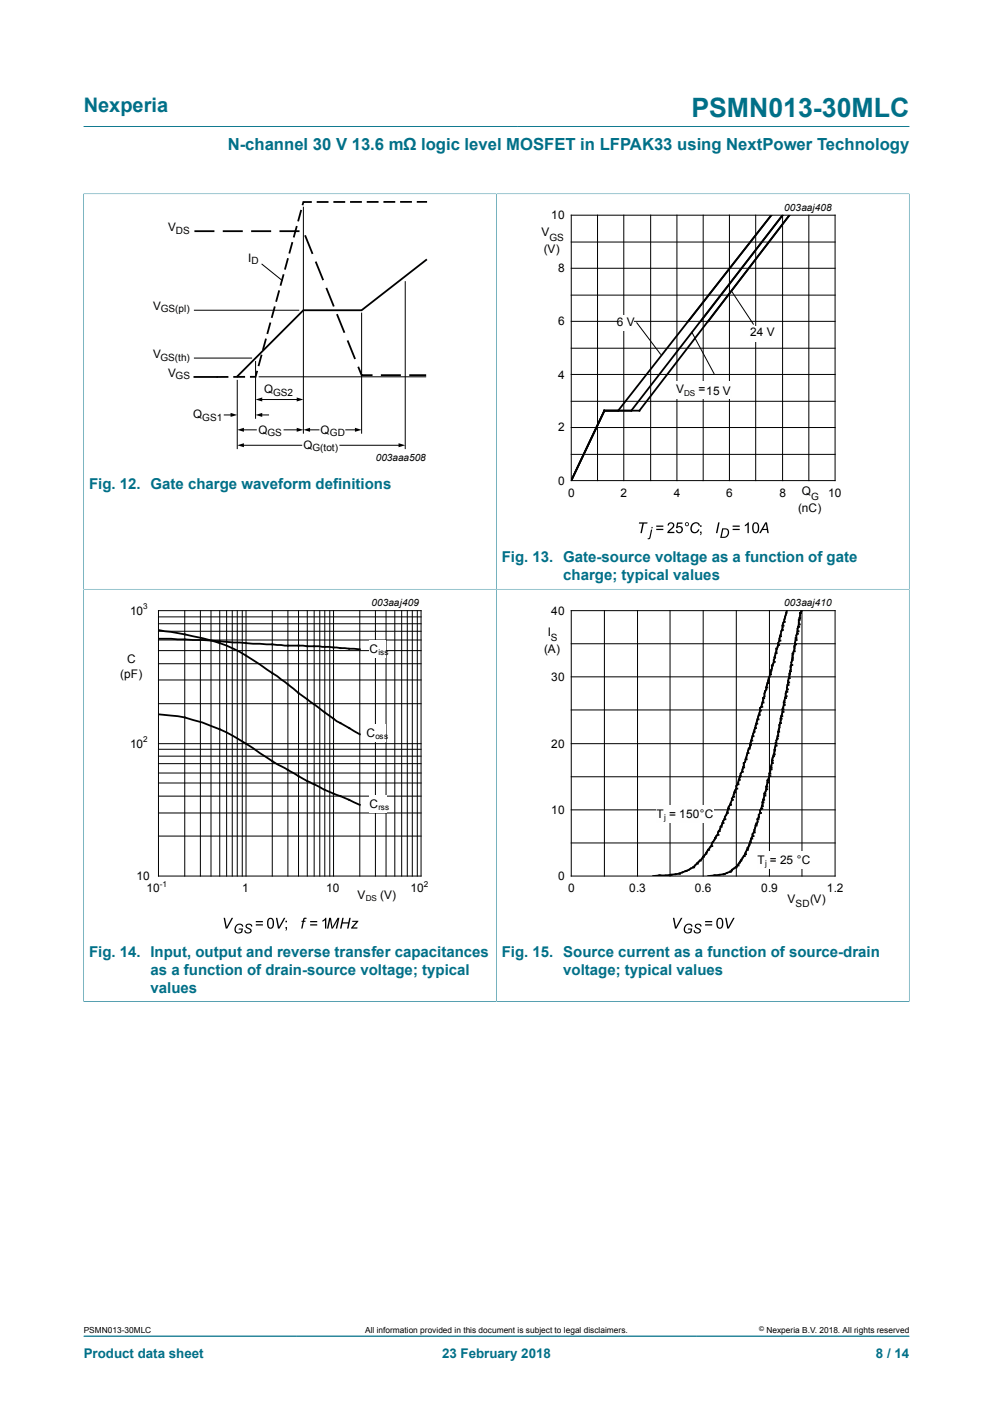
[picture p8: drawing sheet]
<svg xmlns="http://www.w3.org/2000/svg" width="210mm" height="297mm" viewBox="0 0 210 297" stroke-linecap="round" stroke-linejoin="round" font-family="sans-serif">
<path d="M17.7 26.8h174.6M17.6 41h174.8M105 41v83.7M192.3 40.9v83.8h-174.6v-83.8" fill="none" stroke="#007088" stroke-width=".21"/>
<g fill="none" stroke="#000" stroke-width=".38">
<path d="M41.1 48.9h4.2M47.1 48.9h4.2M53.1 48.9h4.2M59.1 48.9h4.2M59.9 58.2l-.5 2.1M60.9 54.8l-.6 2M61.8 51.4l-.6 2M62.7 48l-.5 2M63.7 44.6l-.6 2M64.5 49.8l1.6 3.9M65.8 42.7h-1.6l-.2 .5M66.8 55.3l1.5 4"/>
<path d="M69.3 42.7h-2.1M70.7 42.7h2.1M76.3 42.7h-2.1M79.9 42.7h-2.1M83.4 42.7h-2.1M86.9 42.7h-2.1M90.1 55l-13.6 10.6h-12.3l-14 14M90.1 42.7h-1.8M163.1 45.5l-32.4 41.4M165.5 45.5l-32 41.4M41.1 79.7h4.8M48.1 79.7h-2.1"/>
<path d="M51.6 79.7h-2.1M54.3 78.6l-.3 1.1h-.9M55.3 75.2l-.6 2.1M56.2 71.8l-.6 2.1M57.1 68.4l-.5 2.1M58.1 65l-.6 2.1M59 61.6l-.6 2.1M69 60.9l1.6 3.9M71.3 66.5l1.5 3.9M73.5 72l1.6 3.9M75.8 77.6l.7 1.8h2.3M80.5 79.4h4.3"/>
<path d="M86.5 79.4h3.6M149.8 68l17.2-22.5-31.8 41.4h-7.4l-7 14.8"/>
</g>
<g fill="none" stroke="#000" stroke-width=".21">
<path d="M55.4 55.9l4.2 3.4M64.2 43.8v47.8M85.7 59.6v35.3M120.8 51.2h55.8M120.8 45.5h55.8v56.2h-55.8zM120.8 56.7h55.8M126.4 45.5v56.2M131.9 45.5v56.2M137.6 45.5v56.2M143.2 45.5v56.2M148.7 45.5v56.2M154.3 45.5v56.2"/>
<path d="M159.8 45.5v56.2M165.5 45.5v56.2M171.1 45.5v56.2M41.1 75.7h12.1M41.1 65.6h22.1M54 76.5v12M54.7 79.7h35.4M76.5 66.2v25.4M120.8 73.7h55.8M120.8 62.4h55.8M120.8 79.2h55.8M120.8 68h55.8"/>
<path d="M134.6 68.2l5.1 6.8M146.3 70.2l4.7 8.9M154.8 61.7l4.5 6.9M47.4 87.8h1.6M50.2 80.5v14.4M51.3 94.2h12.5M51.3 90.9h2.9M55.2 87.8h1.6M55.2 84.5h7.8M60.1 90.9h2.9M65.3 90.9h2.2M71.9 94.2h12.7"/>
<path d="M73.1 90.9h2.2M120.8 96.1h55.8M120.8 84.9h55.8M120.8 90.4h55.8"/>
</g>
<path d="M48.8 87.3l1.4 .5-1.4 .4zM50.2 94.2l1.4-.4v.8zM50.2 90.9l1.4-.4v.8zM54 87.8l1.5-.5v.9zM54 84.5l1.5-.4v.8zM62.7 84.1l1.5 .4-1.5 .4zM62.7 90.5l1.5 .4-1.5 .4zM64.2 90.9l1.4-.4v.8zM75.1 90.5l1.4 .4-1.4 .4zM84.3 93.8l1.4 .4-1.4 .4z" fill="#000"/>
<g fill="#fefefe">
<path d="M142.9 80.6h11.9v3.7h-11.9z" fill-rule="evenodd"/>
<path d="M158.5 69.1h4.8v3.2h-4.8z" fill-rule="evenodd"/>
<path d="M130.6 66.8h3.4v3.1h-3.4z" fill-rule="evenodd"/>
<path d="M149.3 80.6h4.8v3.2h-4.8z" fill-rule="evenodd"/>
</g>
<path d="M107.7 42.6h81.9v66.3h-81.9z" fill="none" stroke="#fff" stroke-width=".21"/>
<g fill="#000">
<path d="M135.2 110.5h1.7v.3h-.7l-.5 2h-.3l.5-2h-.8zM146.4 110.8a.93 .93 0 0 1 .9-.3 .93 .93 0 0 1 .7 .7h-.3a.69 .69 0 0 0-.7-.5 .69 .69 0 0 0-.6 .6 .73 .73 0 0 0 0 1 .73 .73 0 0 0 .9 .1l.3-.4h.3a1.01 1.01 0 0 1-1.3 .8 1.01 1.01 0 0 1-.5-1.5zM151.9 110.5h.3l-.5 2.3h-.3z"/>
<path d="M137.8 111.5h.2v.3h-.3zM137.7 112h.2l-.4 1.8-.1 .2h-.5l.1-.2 .3-.1z"/>
<path d="M138.8 111.2h1.5v.2h-1.5zM138.8 111.9h1.5v.2h-1.5z"/>
<path d="M141.4 110.7a.74 .74 0 0 1 1.1 .1 .74 .74 0 0 1-.4 1.1l-.6 .6h1.1v.3h-1.5l.3-.6a1.54 1.54 0 0 0 .9-1.2l-.4-.3-.3 .1-.1 .4-.3-.1zM143.2 110.5h1.1v.3h-.9l-.1 .6a.75 .75 0 0 1 1.1 .4 .75 .75 0 0 1-.5 1 .75 .75 0 0 1-1-.6h.3a.5 .5 0 0 0 .7 .2 .5 .5 0 0 0 .2-.7 .5 .5 0 0 0-.7-.1l-.4 .1z"/>
<path d="M144.8 110.9a.45 .45 0 0 1 .9 0 .45 .45 0 0 1-.9 0zM145 110.9a.26 .26 0 0 0 .5 0 .26 .26 0 0 0-.5 0z"/>
<path d="M148 111.1h.4v.3h-.4zM148 112.5h.4v.4l-.3 .3 .1-.4h-.2z"/>
<path d="M152.7 111.8h.6a1.01 1.01 0 0 1 .9 .9 1.01 1.01 0 0 1-.8 1.1h-1.1zM153 112l-.4 1.6a.93 .93 0 0 0 1.1-.4 .93 .93 0 0 0-.1-1.2z"/>
<path d="M154.9 111.2h1.5v.2h-1.5zM154.9 111.9h1.5v.2h-1.5z"/>
<path d="M157.5 111.1l.9-.6v2.3h-.3v-1.8l-.6 .3zM159.4 110.6a.82 .82 0 0 1 .9 .1 .82 .82 0 0 1 .3 1 .81 .81 0 0 1-.8 1.1 .81 .81 0 0 1-.7-1.1l.1-.7zM159.5 110.9a1.27 1.27 0 0 0 .3 1.7 1.21 1.21 0 0 0 .2-1.8z"/>
<path d="M161.8 110.5h.4l.4 2.3h-.3l-.1-.7h-.9l-.4 .7h-.3zM162 110.8l-.6 1.1h.7z"/>
</g>
<path d="M17.6 211.9h87.4v-87.2h-87.3v87.2" fill="none" stroke="#007088" stroke-width=".21"/>
<g fill="none" stroke="#000" stroke-width=".21">
<path d="M33.5 137.6h55.5M33.5 135.4h55.5M33.5 133.5h55.5M33.5 131.9h55.5M33.5 130.5h55.5M33.5 129.2h55.5v56.1h-55.5zM39.1 129.2v56.1M42.4 129.2v56.1M44.6 129.2v56.1M46.5 129.2v56.1M47.9 129.2v56.1M49.1 129.2v56.1"/>
<path d="M50.2 129.2v56.1M51.2 129.2v56.1M52 129.2v56.1M57.6 129.2v56.1M60.9 129.2v56.1M63.1 129.2v56.1M65 129.2v56.1M66.4 129.2v56.1M67.6 129.2v56.1M68.7 129.2v56.1M69.7 129.2v56.1M70.5 129.2v56.1"/>
<path d="M76.1 129.2v56.1M79.4 129.2v56.1M81.6 129.2v56.1M83.5 129.2v56.1M84.9 129.2v56.1M86.1 129.2v56.1M87.2 129.2v56.1M88.3 129.2v56.1M33.5 160h55.5M33.5 158.5h55.5M33.5 148.9h55.5M33.5 143.8h55.5"/>
<path d="M33.5 140.4h55.5M33.5 157.3h55.5M33.5 176.9h55.5M33.5 172h55.5M33.5 168.4h55.5M33.5 165.6h55.5M33.5 163.5h55.5M33.5 161.5h55.5"/>
</g>
<path d="M33.5 135.1l9.3 .3 10.7 .8 8.6 .4a101.8 101.8 0 0 1 11.7 .6l2.3 .2M33.5 133.3a76 76 0 0 1 14.4 3.3 66.3 66.3 0 0 1 11.5 7.1l8.1 6.1a48.3 48.3 0 0 0 7.4 4.9l1.2 .6M33.5 151.1l1.3 .1a20.2 20.2 0 0 1 6 1.1 39.3 39.3 0 0 1 14.1 7l1.5 .9a107.6 107.6 0 0 0 14.1 7.7l5.6 2.4" fill="none" stroke="#000" stroke-width=".38"/>
<g fill="#fefefe">
<path d="M78.1 135.5h3.6v3.7h-3.6z" fill-rule="evenodd"/>
<path d="M78.1 168.2h3.7v3.8h-3.7z" fill-rule="evenodd"/>
<path d="M77.5 153.2h4.1v3.7h-4.1z" fill-rule="evenodd"/>
</g>
<path d="M20.4 126.3h81.9v66.3h-81.9z" fill="none" stroke="#fff" stroke-width=".21"/>
<g fill="#000">
<path d="M47.3 194.2h.3l.3 1.9 1.1-1.9h.3l-1.2 2.2h-.4zM50 195.6a.87 .87 0 0 1 1.5 .4h-.3a.77 .77 0 0 0-1-.2 .77 .77 0 0 0-.3 1 .66 .66 0 0 0 1.1 .3l.1-.5h-.6v-.2h.9l-.2 .8a1.02 1.02 0 0 1-1.5-.1 1.02 1.02 0 0 1 .3-1.5zM52.1 195.5a.75 .75 0 0 1 1.3 .5l-.3-.1a.45 .45 0 0 0-.5-.3 .45 .45 0 0 0-.4 .4l.2 .2a.75 .75 0 0 1 .7 1 .82 .82 0 0 1-.8 .3 .82 .82 0 0 1-.6-.7h.2a.48 .48 0 0 0 .5 .4 .48 .48 0 0 0 .5-.5 1.05 1.05 0 0 1-1-.9zM58.3 194.2h.3l.4 1.9 1-1.9h.4l-1.3 2.2h-.3zM64.2 194.2h.6v.2l-.4 .1-.1 .3h.3v.2h-.3l-.3 1.4h-.3l.3-1.4h-.3l.1-.2h.2zM68.2 194.7l.8-.6v2.3h-.3v-1.8l-.5 .4zM69.6 194.2h.4l.3 2 1.1-2h.4l-.5 2.2h-.3l.5-1.9-1.1 1.9h-.3l-.3-1.9-.4 1.9h-.3zM72.4 194.2h.3l-.2 .9h1.2l.2-.9h.3l-.5 2.2h-.3l.2-1h-1.2l-.2 1h-.3zM74.5 194.8h1.3l-1.2 1.4h1v.2h-1.4l1.2-1.4h-.9z"/>
<path d="M54.1 194.8h1.5v.3h-1.5zM54.1 195.5h1.5v.3h-1.5z"/>
<path d="M56.8 194.3a.82 .82 0 0 1 .9 .1 .82 .82 0 0 1 .3 .9 .81 .81 0 0 1-.8 1.2 .81 .81 0 0 1-.7-1.2l.1-.6zM56.9 194.5a1.27 1.27 0 0 0 .3 1.7 1.21 1.21 0 0 0 .2-1.8z"/>
<path d="M60.4 194.8h.3v.3h-.3zM60.4 196.1h.3v.5l-.3 .3 .1-.5h-.1z"/>
<path d="M65.6 194.8h1.5v.3h-1.5zM65.6 195.5h1.5v.3h-1.5z"/>
</g>
<path d="M192.4 211.9h-87.4v-87.2h87.3v87.2" fill="none" stroke="#007088" stroke-width=".21"/>
<g fill="none" stroke="#000" stroke-width=".21">
<path d="M120.8 136.2h55.8M120.8 129.2h55.8v56.1h-55.8zM127.8 129.2v56.1M134.8 129.2v56.1M141.7 129.2v56.1M148.7 129.2v56.1M155.7 129.2v56.1M162.7 129.2v56.1M169.6 129.2v56.1M120.8 150.2h55.8M120.8 157.3h55.8M120.8 143.2h55.8"/>
<path d="M120.8 178.3h55.8M120.8 164.3h55.8M120.8 171.3h55.8"/>
</g>
<path d="M166.4 129.2l-.8 2.6-.8 3.7-.5 1.7h-.1v.6l-.4 1.3h.1l-.4 1.3-.3 .4v.5l-1 3.6-.1 .9-.3 .5v-.1l-.1 1.1-.3 .4-.4 1.8-.3 .3-.1 1-1.2 4h.1l-.2 .4-.7 2.8-.2 .4-.8 2.7-.3 .4M167.6 139.1l-.4 2M168 136.7v.5l-.4 1.1h.1l-.1 .9M169.5 129.1l-.3 .6-.1 1.1h.1l-.1 .4h-.2v.9l-.9 4.7M167.2 140.9l-.1 1.6h-.1l-.8 4.8-.4 1.3-.3 2-.9 4.2v.9h-.2l-.1 .6h.1l-.2 .4v.5h-.2l-.2 1.4h.1l-.4 1.4h.1l-.4 .9-.5 3.3-.4 .9-.2 1.9-.4 .9-.4 2.2-.6 1.3v.6l-.2 .4v.5M157.3 161.4v.5l-.8 2.3h.1l-.9 2.1v.5l-1.6 3.9-.5 1.7-1.9 4.2-1 1.6a2.51 2.51 0 0 1-.9 1.6l-.4 .8v-.2l-1.4 1.6a8.3 8.3 0 0 1-4.3 2.8h.1l-3 .4-2.7 .1M160.5 172.8l-2 5.9-.4 .7h.1l-1.7 3v-.1l-.5 .8-.8 .6a3.8 3.8 0 0 1-3.1 1.4l-2.3 .2" fill="none" stroke="#000" stroke-width=".38"/>
<g fill="#fefefe">
<path d="M160.1 180.1h10.7v3.7h-10.7z" fill-rule="evenodd"/>
<path d="M138.8 170.4h12.1v3.7h-12.1z" fill-rule="evenodd"/>
</g>
<path d="M107.7 126.3h81.9v66.3h-81.9z" fill="none" stroke="#fff" stroke-width=".21"/>
<g fill="#000">
<path d="M142.3 194.2h.3l.4 1.9 1-1.9h.3l-1.2 2.2h-.4zM145 195.6a.87 .87 0 0 1 1.5 .4h-.3a.77 .77 0 0 0-1-.2 .77 .77 0 0 0-.3 1 .66 .66 0 0 0 1.1 .3l.1-.5h-.6v-.2h.9l-.2 .8a1.02 1.02 0 0 1-1.5-.1 1.02 1.02 0 0 1 .3-1.5zM147.1 195.5a.75 .75 0 0 1 1.3 .5l-.3-.1a.45 .45 0 0 0-.5-.3 .45 .45 0 0 0-.4 .4l.2 .2a.75 .75 0 0 1 .7 1 .82 .82 0 0 1-.8 .3 .82 .82 0 0 1-.6-.7h.2a.48 .48 0 0 0 .5 .4 .48 .48 0 0 0 .5-.5 1.05 1.05 0 0 1-.9-.9zM153.4 194.2h.3l.3 1.9 1.1-1.9h.3l-1.3 2.2h-.3z"/>
<path d="M149.1 194.8h1.5v.3h-1.5zM149.1 195.5h1.5v.3h-1.5z"/>
<path d="M151.8 194.3a.82 .82 0 0 1 1 .1 .82 .82 0 0 1 .2 .9 .81 .81 0 0 1-.8 1.2 .81 .81 0 0 1-.7-1.2l.1-.6zM151.9 194.5a1.27 1.27 0 0 0 .3 1.7 1.21 1.21 0 0 0 .2-1.8z"/>
</g>
<path d="M17.7 282.6h174.6" fill="none" stroke="#007088" stroke-width=".21"/>
<text font-size="5.6" fill="#007088" x="146.2" y="24.8">PSMN013-30MLC</text>
<text font-size="4.2" fill="#007088" x="17.7" y="23.6">Nexperia</text>
<text font-size="3.5" fill="#007088" x="48.1" y="31.7">N-channel 30 V 13.6 mΩ logic level MOSFET in LFPAK33 using NextPower Technology</text>
<g font-size="3.2" fill="#007088">
<text x="18.8" y="103.5">Fig. 12. Gate charge waveform definitions</text>
<text x="106.1" y="119">Fig. 13. Gate-source voltage as a function of gate</text>
<text x="119.1" y="122.8">charge; typical values</text>
<text x="18.8" y="202.4">Fig. 14. Input, output and reverse transfer capacitances</text>
<text x="106.1" y="202.4">Fig. 15. Source current as a function of source-drain</text>
<text x="31.8" y="206.2">as a function of drain-source voltage; typical</text>
<text x="31.8" y="210">values</text>
<text x="119.1" y="206.2">voltage; typical values</text>
</g>
<g font-size="2.8" fill="#007088">
<text x="17.7" y="287.2">Product data sheet</text>
<text x="93.5" y="287.2">23 February 2018</text>
<text x="185.2" y="287.2">8 / 14</text>
</g>
<g font-size="2.5">
<text x="116.6" y="46.4">10</text>
<text x="35.5" y="48.9">V</text>
<text x="114.5" y="50">V</text>
<text x="115" y="53.4">(V)</text>
<text x="52.5" y="55.5">I</text>
<text x="118" y="57.6">8</text>
<text x="32.4" y="65.6">V</text>
<text x="118" y="68.9">6</text>
<text x="130.5" y="69">6</text>
<text x="132.6" y="69">V</text>
<text x="158.6" y="71.1">2</text>
<text x="160.1" y="71.1">4 V</text>
<text x="32.4" y="75.8">V</text>
<text x="35.5" y="79.8">V</text>
<text x="55.9" y="83.2">Q</text>
<text x="118" y="80.1">4</text>
<text x="143" y="83.2">V</text>
<text x="147.8" y="83.2">=</text>
<text x="149.3" y="83.5">15 V</text>
<text x="40.9" y="88.5">Q</text>
<text x="54.6" y="91.7">Q</text>
<text x="64.2" y="95">Q</text>
<text x="67.8" y="91.7">Q</text>
<text x="118" y="91.3">2</text>
<text x="118" y="102.5">0</text>
<text x="120.1" y="105">0</text>
<text x="131.2" y="105">2</text>
<text x="142.5" y="105">4</text>
<text x="153.6" y="105">6</text>
<text x="164.8" y="105">8</text>
<text x="169.6" y="104.8">Q</text>
<text x="175.1" y="105">10</text>
<text x="168.8" y="108.2">(nC)</text>
<text x="27.5" y="130">10</text>
<text x="116.6" y="130">40</text>
<text x="115.9" y="134.6">I</text>
<text x="25.4" y="143.5">(pF)</text>
<text x="26.9" y="140.3">C</text>
<text x="78.2" y="138.1">C</text>
<text x="115.1" y="138">(A)</text>
<text x="116.6" y="144.1">30</text>
<text x="77.5" y="155.8">C</text>
<text x="27.5" y="158.2">10</text>
<text x="116.6" y="158.2">20</text>
<text x="78.2" y="170.9">C</text>
<text x="116.6" y="172.2">10</text>
<text x="138.9" y="173">T = 150°</text>
<text x="149.1" y="173">C</text>
<text x="160.2" y="182.7">T</text>
<text x="162.8" y="182.7">= 25 °C</text>
<text x="28.9" y="186.2">10</text>
<text x="31" y="188.7">10</text>
<text x="51.2" y="188.7">1</text>
<text x="69" y="188.7">10</text>
<text x="75.6" y="190.2">V</text>
<text x="80.4" y="190.2">(V)</text>
<text x="86.8" y="188.7">10</text>
<text x="118" y="186.2">0</text>
<text x="120.1" y="188.7">0</text>
<text x="133.1" y="188.7">0.3</text>
<text x="146.9" y="188.7">0.6</text>
<text x="161" y="188.7">0.9</text>
<text x="166.5" y="190.9">V</text>
<text x="171.3" y="190.9">(V)</text>
<text x="174.9" y="188.7">1.2</text>
</g>
<g font-size="2.1">
<text x="165.8" y="44.6">003aaj408</text>
<text x="37.2" y="49.4">DS</text>
<text x="116.2" y="51">GS</text>
<text x="53.2" y="55.9">D</text>
<text x="34" y="66.1">GS(pl)</text>
<text x="33.9" y="76.3">GS(th)</text>
<text x="37.1" y="80.2">GS</text>
<text x="57.8" y="83.7">GS2</text>
<text x="42.8" y="89">GS1</text>
<text x="56.6" y="92.2">GS</text>
<text x="66.1" y="95.5">G(tot)</text>
<text x="69.8" y="92.2">GD</text>
<text x="79.5" y="97.4">003aaa508</text>
<text x="171.6" y="105.8">G</text>
<text x="78.6" y="128.3">003aaj409</text>
<text x="165.8" y="128.3">003aaj410</text>
<text x="116.5" y="135.6">S</text>
<text x="168.3" y="191.9">SD</text>
</g>
<g font-size="1.8">
<text x="17.7" y="282">PSMN013-30MLC</text>
<text x="77.2" y="282">All information provided in this document is subject to legal disclaimers.</text>
<text x="162.1" y="282">Nexperia B.V. 2018. All rights reserved</text>
</g>
<g font-size="1.7">
<text x="144.7" y="83.7">DS</text>
<text x="30.3" y="128.9">3</text>
<text x="80" y="138.5">iss</text>
<text x="30.3" y="157">2</text>
<text x="79.4" y="156.3">oss</text>
<text x="80" y="171.3">rss</text>
<text x="140.5" y="173.4">j</text>
<text x="161.8" y="183.2">j</text>
<text x="33.8" y="187.6">-1</text>
<text x="77.3" y="190.6">DS</text>
<text x="89.6" y="187.6">2</text>
</g>
<text font-size="1.4" x="160.6" y="281.6">©</text>
</svg>
